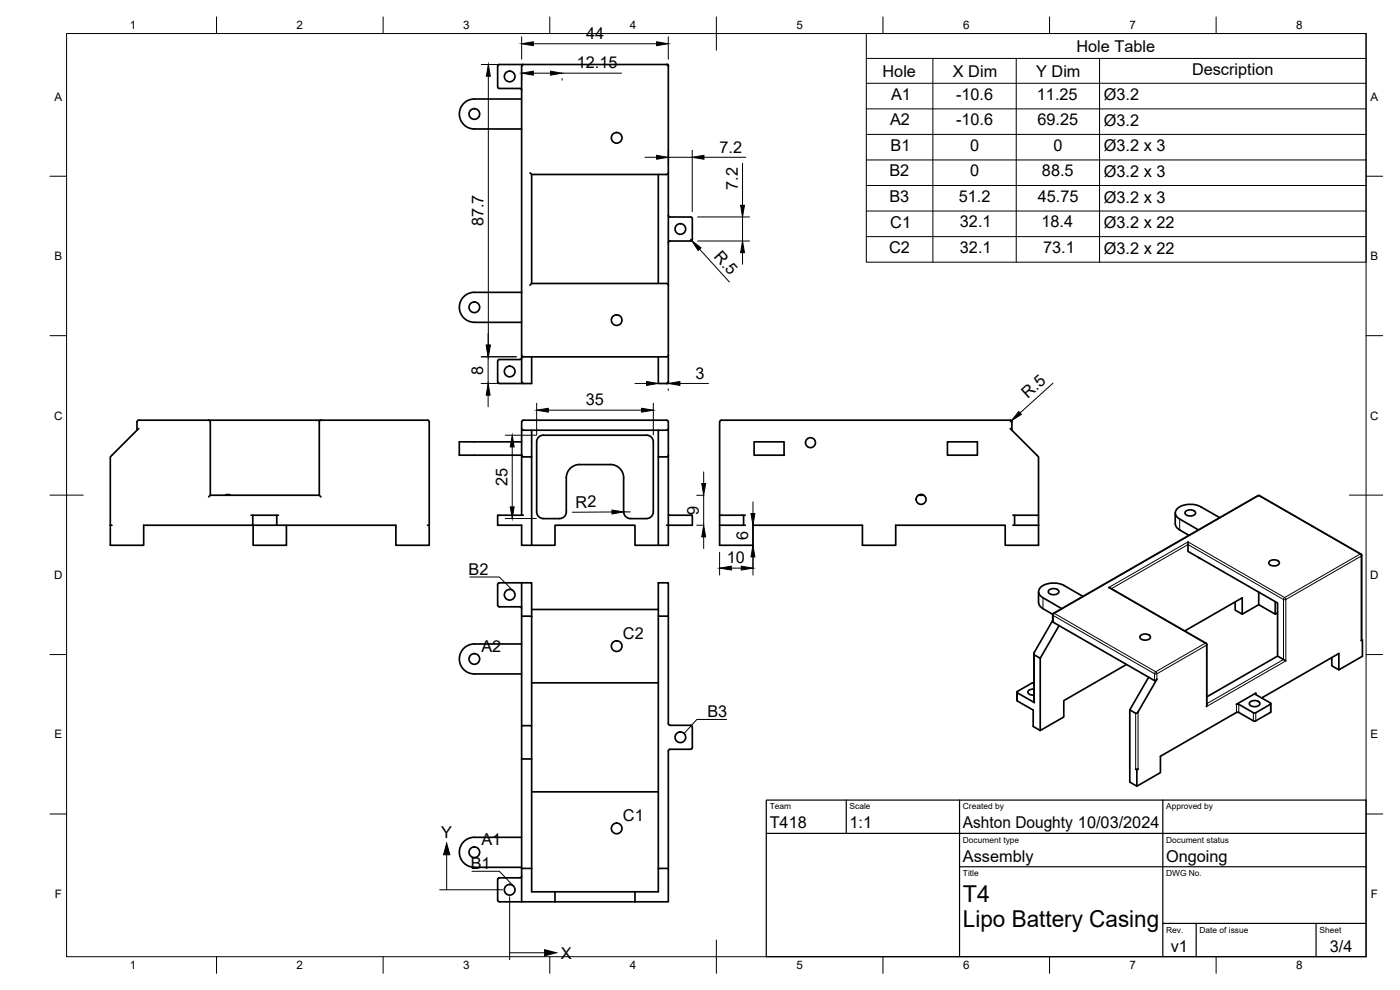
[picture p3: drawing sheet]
<svg xmlns="http://www.w3.org/2000/svg" width="420mm" height="297mm" viewBox="0 0 420 297" stroke-linecap="round" stroke-linejoin="round" font-family="sans-serif">
<!-- layer: Visible -->
<g fill="none" stroke="#000" stroke-width=".51">
<path d="M157.1 19.4l-.6 .5v86.7l.1 8 .5 .4M200.1 19.4h.5v.5M200.1 19.4h-50.5l-.2 .5v6.4l.4 .3h6.3l.4 .4M200.1 19.4l.5 .5M200.6 19.9v94.7M156.5 29.7h-14.1a4.5 4.5 0 0 0-4.5 4.5 4.5 4.5 0 0 0 4.5 4.5h14.1M159.6 52.4v32.7l-.6 .5M197.6 52.4v32.7M200.6 51.9l-.5 .5h-40.6l-.5-.5M200.6 64.6l.5 .5h6.2M207.3 72.3h-6.2l-.5 .5M207.3 65.1l.5 .5v6.2l-.5 .5"/>
<path d="M156.5 87.7h-14.1a4.5 4.5 0 0 0-4.5 4.5 4.5 4.5 0 0 0 4.5 4.5h14.1M159.6 85.1h40.5l.5 .5M149.8 107.9h6.2M149.8 107.9l-.4 .5v6.2l.4 .4M156.5 107.4l-.4 .5M156.6 106.5l.5 .6 43-.1 .5-.5M159.6 107.1v8h-9.8M197.6 107.1v8h3v-.5M200.6 114.6l-.5 .4M41.1 129.1v-2.5l.5-.5h87l.2 .5v37h-10v-6h-75.7v6h-10v-6M41.6 128.6l-8.5 8.5v20.5M62.6 126.1l.5 .5v22l-.5 .5"/>
<path d="M96.3 126.1l-.5 .5v22l.5 .5M156.5 132.6h-18.7v4h18.7M156.5 136.6l.1-10 .5-.5h43l.5 .5v37h-10v-6h-24v6h-7M156.5 136.6v18M156.6 136.6l.5 .5h2.5v26.5M156.6 128.6l.5 .5h2.5h40.5l.5-.5M159.6 129.1v8M173.9 139.4h9.3a4 4 0 0 1 4 4M194.1 130.6h-31a2 2 0 0 0-2 2v21a2 2 0 0 0 2 2h4.9a2.04 2.04 0 0 0 2-2l-.1-10.2a4 4 0 0 1 4.1-4M194.1 130.6a2 2 0 0 1 2 2v21a2 2 0 0 1-2 2M197.6 129.1v8h2.5l.5-.5M197.6 137.1v26.5"/>
<path d="M216 126.6v28M216 126.6l.5-.5h86.7l.5 .5v2.5M226.3 132.6h9v4h-9zM284.3 132.6h9v4h-9zM303.2 128.6l8.5 8.5v17.5M33.1 157.6h.5M63.1 148.6h32.7M69.2 148.6l-.6-.2-1 .2M75.4 154.6h.5M76 157.6v6h10v-6M83.1 154.6h-7.2v3M83.6 154.6h-.5v3"/>
<path d="M128.3 157.6h.5M157.1 154.6h-7.7v3h7.1v6h3.1M187.2 143.4v10.2M187.2 153.6a2 2 0 0 0 2 2h4.9M200.6 154.6h7.2v3h-7.7M216 157.6v6h10v-6h32.8v6h10v-6h32.9v6h10v-6M216 157.6h7.7M223.2 154.6h-7.2v3M223.7 154.6h-.5v3M275.6 148.6h1.6M304 157.6h7.7M304 154.6h.5"/>
<path d="M304.5 157.6v-3h7.2v3M352.7 153.9v3.3l.2 .8 .7 .7 3.2 1.9M355.8 153.5a2.08 2.08 0 0 1 3 .3 1.78 1.78 0 0 1-3 .5zM360.4 152.1l5.6 3.2M360.4 152.1a6.4 6.4 0 0 0-7.3 .8 1.88 1.88 0 0 0 .9 2.8l5.7 3.3M156.5 174.9v10M197.6 174.9h3v10h-3zM311.7 177.5v3.3l.2 .8 .7 .7 3.4 2M314.8 177.1a2.08 2.08 0 0 1 3 .3 1.78 1.78 0 0 1-3 .5zM325 179l-5.6-3.3a6.4 6.4 0 0 0-7.4 .8 1.88 1.88 0 0 0 1 2.9l5.6 3.2M332.7 176.3l.5 .1M333.2 176.4l28.9 16.7v18.9"/>
<path d="M356.5 162.6v2.8l26.9 15.5v16M359.6 167.2l.6 .3M377.8 177.7v3.7l4.9 2.9v-3.8M380.9 168.5a2.08 2.08 0 0 1 3 .2 1.78 1.78 0 0 1-3 .6zM408.4 166.2l-30.7-17.6-61.5 35.4-.3 .5 .2 2.2 30.4 17.5 .7-.4-5.6 9.8-.8 .4M408.4 166.2l.3 .5-.2 25.5 .4-.2-.2-.1M156.5 193.2h-14.1a4.5 4.5 0 0 0-4.5 4.5 4.5 4.5 0 0 0 4.5 4.5h14.1M156.5 182.6l-.5-.5h-6.2l-.4-.3v-6.4l.2-.5h10v10M159.6 184.9h-3.1v32.8M159.6 184.9v32.8M159.6 182.9h38M197.6 184.9v75.7"/>
<path d="M200.6 184.9v32.2l.5 .5M310.3 196.2l.1 14.6M310.4 195.7v.8M310.4 196.5l1.8 1v21.7M315.9 186.1l-5.5 9.6M317.8 187.7l-5.6 9.8M338.1 199.4l-18.8 10.8v4.9l-7.1 4.1-2.1-1.2v-5l-4.8-2.7-.1-2.6M342.2 190.7a2.08 2.08 0 0 1 3.1 .3 1.78 1.78 0 0 1-3.1 .6zM370.7 180.6v2.5l2.1 1.2v-4.9l-17.2 9.9M377.8 181.4l-5 2.9M383.4 183.9l-.7 .4M385.9 198.3l-2.5-1.4-21.2 12.2"/>
<path d="M399.7 197.3v2.5l2.1 1.2v-4.9l-23.1 13.3M408.9 192v4.9l-7.1 4.1M159.6 204.9h38M201.1 217.6h6.2M207.3 217.6l.5 .5v6.2l-.5 .5M305.3 207.9l5.1 2.9M310.3 204.9h-.6l-4.4 2.6v.4M310.3 206.7l-.9 .1a.84 .84 0 0 0-.9 .9 .84 .84 0 0 0 .9 .8l.9 .1M339.1 213v21.7l2.1 1.2 7.1-4.1v-4.9l22.8-13.1h.7l4.4 2.5M344.7 203.2l-5.6 9.8 1.7 1M375.1 210.7a2.08 2.08 0 0 1 3 .3 1.78 1.78 0 0 1-3 .5zM376.9 208.4l4.4 2.5"/>
<path d="M376.9 208.4v-.4l-5.8 3.3h.7l4.4 2.6M381.3 213.8l-4.4 2.5h-.7M381.3 211.3l-4.4 2.5h-.7M381.3 210.9v.4M381.4 211.1l-.1 2.7M156.5 227.7h3.1M159.6 237.6h38M207.3 224.8h-6.2l-.5 .5v35.3M340.8 230.8h.7l-.3 .2zM341.2 231v4.9M142.3 251.2h14.2M142.4 251.2a4.5 4.5 0 0 0-4.5 4.5 4.5 4.5 0 0 0 4.5 4.5h14.1"/>
<path d="M149.4 270.1l.4 .5h6.7M156.5 262.9l-.4 .5h-6.3l-.4 .2v6.5M156.5 260.6v-42.9h3.1v42.9M156.5 260.6v10h34.1M156.5 260.6h3.1M159.6 260.6v7h38v-7h3v10h-10M166.6 267.6v3M190.6 267.6v3"/>
<circle cx="142.4" cy="34.2" r="1.6"/>
<circle cx="153" cy="22.9" r="1.6"/>
<circle cx="185.1" cy="41.4" r="1.6"/>
<circle cx="204.2" cy="68.7" r="1.6"/>
<circle cx="142.4" cy="92.2" r="1.6"/>
<circle cx="185.1" cy="96.1" r="1.6"/>
<circle cx="153" cy="111.5" r="1.6"/>
<circle cx="243.2" cy="132.8" r="1.49"/>
<circle cx="276.4" cy="149.8" r="1.49"/>
<circle cx="153" cy="178.5" r="1.6"/>
<circle cx="142.4" cy="197.7" r="1.6"/>
<circle cx="185.1" cy="193.9" r="1.6"/>
<circle cx="204.2" cy="221.2" r="1.6"/>
<circle cx="142.4" cy="255.7" r="1.6"/>
<circle cx="185.1" cy="248.6" r="1.6"/>
<circle cx="153" cy="267" r="1.6"/>
</g>
<!-- layer: Visible Narrow -->
<g fill="none" stroke="#000" stroke-width=".3">
<path d="M354 155.7v3.3M377.5 148.7h.5M313 179.4v3.2M333.6 176.6l22.9-13.2 28.7 16.5M385.2 179.9v18l-23 13.2M408.4 166.2h-.2l.3 .6 .2-.2M310.4 196.5v14.3M316.1 186.7v-2l30.4 17.5v2M316.2 184h.3M316.4 184.1l61.4-35.4 30.4 17.6-22.7 13-29-16.7-23.8 13.7 29 16.7M316.4 184.1l30.4 17.5M316.5 184l-.4 .6-.1-.2"/>
<path d="M361.7 193l-14.9 8.6M361.7 193l.4 .6 .1-.2M362 193h-.3M408.5 192.2v-25.3l-22.6 13v18.4l-23.8 13.7v-18.4l-14.9 8.6v1.6M305.3 207.9v2.4M340.8 214v16.8M341.5 213.6v17.2M371.1 211.3v2.5M371.8 211.3v2.5M376.2 213.9v2.4M376.9 208v.4M376.9 213.9v2.4"/>
<path d="M381.3 211.3v2.5"/>
<circle cx="385.5" cy="179.7" r=".41"/>
<circle cx="346.8" cy="201.9" r=".41"/>
</g>
<!-- layer: BORDER -->
<g fill="none" stroke="#000" stroke-width=".3">
<path d="M20 10.1h390v276.9h-390zM65 5.1v5M115 5.1v5M165 5.1v5M215 5.1v10M265 5.1v5M315 5.1v5M365 5.1v5M15 52.9h5M410 52.9h5M15 100.7h5M410 100.7h5"/>
<path d="M15 148.6h10M405 148.6h10M15 196.4h5M410 196.4h5M15 244.2h5M410 244.2h5M65 287v5M115 287v5M165 287v5M215 282.1v9.9M265 287v5M315 287v5"/>
<path d="M365 287v5"/>
</g>
<!-- layer: TITLEBLOCK -->
<path d="M230 240.1h180v46.9h-180zM230 250h180M254 240.1v9.9M288 240.1v46.9M349 240.1v46.9M288 260.1h122M349 277.1h61M359 277.1v9.9M395 277.1v9.9" fill="none" stroke="#000" stroke-width=".36"/>
<!-- layer: Origin Marker -->
<path d="M134 256.5v10.5M132 267h18.9M153 269.1v18.9M153 285.9h10.4" fill="none" stroke="#000" stroke-width=".3"/>
<path d="M134 253l1 3.5h-1.9zM163.4 284.9l3.6 1-3.6 .9z" fill="#000" stroke="#000" stroke-width=".3"/>
<!-- layer: Hole Tables -->
<path d="M260 10.1h150v68.6h-150zM260 17.5h150M280 17.5v61.2M305 17.5v61.2M330 17.5v61.2M260 25h150M260 32.7h150M260 40.3h150M260 48h150M260 55.7h150M260 63.3h150M260 71h150" fill="none" stroke="#000" stroke-width=".3"/>
<!-- layer: HoleIds -->
<path d="M141 173.1h8.9l4.2 4.2M218.1 215.9h-9l-3.8 4.2M141.6 261.4h8.3l4.2 4.4" fill="none" stroke="#000" stroke-width=".3"/>
<!-- layer: FD_Dimensions -->
<g fill="none" stroke="#000" stroke-width=".3">
<path d="M144.5 19.4h10.5M156.5 11v6.8M160.1 13.1h37M200.6 11v6.8M146.6 22.9v80.7M156.5 22v2.1M160.1 22h5.1M168.7 23.6v.5M168.7 22h17.8M193.5 47.2h3.6M200.6 45.1v4.6M200.6 47.2h7.2"/>
<path d="M207.8 45.1v18.4M211.3 47.2h12.6M222.8 49v12.6M207.3 71.8l.3 .4M209.4 72.3h15.5M209.4 65.1h15.5M210 74.8l8.9 9.8M222.8 65.1v7.2M222.8 75.8v3.5M144.4 107h10.6M144.4 115h10.6M146.5 107v8"/>
<path d="M146.5 118.6v3.5M190.6 115h3.5M197.5 115h3.1M200.6 116.7v.4M204 115h8.6M316 115l-9.9 8.9M151.6 130.6h9.4M153.7 134.1v18M161.1 121v9.5M164.5 123.1h28.1M196.1 121v9.5M303.5 126.2l-.3 .4"/>
<path d="M151.6 155.6h9.4M183.7 153.6l-12 .1M187.2 153.6h2M209.1 157.6h2.2M209.1 148.6h2.2M211.2 141.6v3.5M211.2 148.6v9M226 150.6v3.5M226 157.6v6M211.2 161.1v3.5M216 165.7v6.9M219.5 170.5h3"/>
<path d="M226 165.7v6.9"/>
</g>
<g fill="#000" stroke="#000" stroke-width=".3">
<path d="M156.5 13.1l3.6-.6v1.2zM197.1 12.5l3.5 .6-3.5 .6zM146.6 19.4l.6 3.5h-1.2zM156.5 22l3.6-.6v1.1zM165.2 21.4l3.5 .6-3.5 .5zM197.1 46.6l3.5 .6-3.5 .6zM207.8 47.2l3.5-.6v1.2zM207.6 72.2l2.8 2.2-.9 .7zM222.8 72.3l.6 3.5h-1.1zM222.3 61.6h1.1l-.6 3.5zM145.9 103.6h1.2l-.6 3.4zM146.5 115l.6 3.6h-1.2z"/>
<path d="M146 103.6h1.2l-.6 3.4zM194.1 114.5l3.4 .5-3.4 .6zM200.6 115l3.4-.5v1.1zM153.7 130.6l.6 3.5h-1.2zM161.1 123.1l3.4-.6v1.2zM192.6 122.5l3.5 .6-3.5 .6zM305.7 123.5l.8 .8-3 1.9zM153.1 152.1h1.2l-.6 3.5zM183.7 153l3.5 .6-3.5 .6zM210.6 145.1h1.2l-.6 3.5zM225.4 154.1h1.1l-.5 3.5zM211.2 157.6l.6 3.5h-1.2z"/>
<path d="M216 170.5l3.5-.6v1.1zM222.5 169.9l3.5 .6-3.5 .5zM226 163.6l.5 3.5h-1.1z"/>
</g>
<g font-size="7">
<text x="289" y="270.6">T4</text>
<text x="289" y="278.1">Lipo Battery Casing</text>
</g>
<g font-size="4.9">
<text x="175.9" y="11.7">44</text>
<text x="323.1" y="15.5">Hole Table</text>
<text x="173.1" y="20.5">12.15</text>
<text x="264.9" y="23">Hole</text>
<text x="286" y="23">X Dim</text>
<text x="311" y="23">Y Dim</text>
<text x="357.7" y="22.5">Description</text>
<text x="267.4" y="29.9">A1</text>
<text x="286.9" y="29.9">-10.6</text>
<text x="311.2" y="29.9">11.25</text>
<text x="331.3" y="30.1">Ø3.2</text>
<text x="267.1" y="37.6">A2</text>
<text x="286.9" y="37.6">-10.6</text>
<text x="311.4" y="37.6">69.25</text>
<text x="331.3" y="37.8">Ø3.2</text>
<text x="215.9" y="45.8">7.2</text>
<text x="267.3" y="45.2">B1</text>
<text x="291.1" y="45.2">0</text>
<text x="316.1" y="45.2">0</text>
<text x="331.3" y="45.5">Ø3.2 x 3</text>
<text x="266.9" y="52.9">B2</text>
<text x="291.1" y="52.9">0</text>
<text x="312.7" y="52.9">88.5</text>
<text x="331.3" y="53.1">Ø3.2 x 3</text>
<text x="221.4" y="56.9" transform="rotate(-90 221.4 56.9)">7.2</text>
<text x="266.9" y="60.6">B3</text>
<text x="287.8" y="60.6">51.2</text>
<text x="311.4" y="60.6">45.75</text>
<text x="331.3" y="60.8">Ø3.2 x 3</text>
<text x="145.1" y="68" transform="rotate(-90 145.1 68)">87.7</text>
<text x="267.2" y="68.3">C1</text>
<text x="288.1" y="68.2">32.1</text>
<text x="312.6" y="68.2">18.4</text>
<text x="331.3" y="68.5">Ø3.2 x 22</text>
<text x="214.1" y="77.1" transform="rotate(48 214.1 77.1)">R.5</text>
<text x="266.9" y="76">C2</text>
<text x="288.1" y="75.9">32.1</text>
<text x="313.1" y="75.9">73.1</text>
<text x="331.3" y="76.1">Ø3.2 x 22</text>
<text x="145" y="112.4" transform="rotate(-90 145 112.4)">8</text>
<text x="208.7" y="113.6">3</text>
<text x="308.5" y="119.8" transform="rotate(-42 308.5 119.8)">R.5</text>
<text x="175.8" y="121.6">35</text>
<text x="152.3" y="145.8" transform="rotate(-90 152.3 145.8)">25</text>
<text x="172.8" y="152.3">R2</text>
<text x="209.7" y="154.4" transform="rotate(-90 209.7 154.4)">9</text>
<text x="224.5" y="161.9" transform="rotate(-90 224.5 161.9)">6</text>
<text x="140.6" y="172.4">B2</text>
<text x="218.1" y="169">10</text>
<text x="186.9" y="191.7">C2</text>
<text x="144.5" y="195.6">A2</text>
<text x="212.3" y="215.2">B3</text>
<text x="132.4" y="251.6">Y</text>
<text x="186.9" y="246.4">C1</text>
<text x="231" y="248.5">T418</text>
<text x="255" y="248.5">1:1</text>
<text x="289" y="248.5">Ashton Doughty 10/03/2024</text>
<text x="144.5" y="253.6">A1</text>
<text x="141.3" y="260.7">B1</text>
<text x="289" y="258.6">Assembly</text>
<text x="350" y="258.6">Ongoing</text>
<text x="168.3" y="287.6">X</text>
<text x="351.4" y="285.7">v1</text>
<text x="399.1" y="285.7">3/4</text>
</g>
<g font-size="3.5">
<text x="39" y="8.8">1</text>
<text x="89" y="8.8">2</text>
<text x="139" y="8.8">3</text>
<text x="189" y="8.8">4</text>
<text x="239" y="8.8">5</text>
<text x="289" y="8.8">6</text>
<text x="339" y="8.8">7</text>
<text x="389" y="8.8">8</text>
<text x="16.3" y="30.2">A</text>
<text x="411.3" y="30.2">A</text>
<text x="16.3" y="78">B</text>
<text x="411.3" y="78">B</text>
<text x="16.2" y="125.9">C</text>
<text x="411.2" y="125.9">C</text>
<text x="16.2" y="173.7">D</text>
<text x="411.2" y="173.7">D</text>
<text x="16.3" y="221.6">E</text>
<text x="411.3" y="221.6">E</text>
<text x="16.4" y="269.4">F</text>
<text x="411.4" y="269.4">F</text>
<text x="39" y="290.8">1</text>
<text x="89" y="290.8">2</text>
<text x="139" y="290.8">3</text>
<text x="189" y="290.8">4</text>
<text x="239" y="290.8">5</text>
<text x="289" y="290.8">6</text>
<text x="339" y="290.8">7</text>
<text x="389" y="290.8">8</text>
</g>
<g font-size="2.5">
<text x="231" y="242.9">Team</text>
<text x="255" y="242.9">Scale</text>
<text x="289" y="242.9">Created by</text>
<text x="350" y="242.9">Approved by</text>
<text x="289" y="252.8">Document type</text>
<text x="350" y="252.8">Document status</text>
<text x="289" y="262.9">Title</text>
<text x="350" y="262.9">DWG No.</text>
<text x="350" y="279.9">Rev.</text>
<text x="360" y="279.9">Date of issue</text>
<text x="396" y="279.9">Sheet</text>
</g>
</svg>
